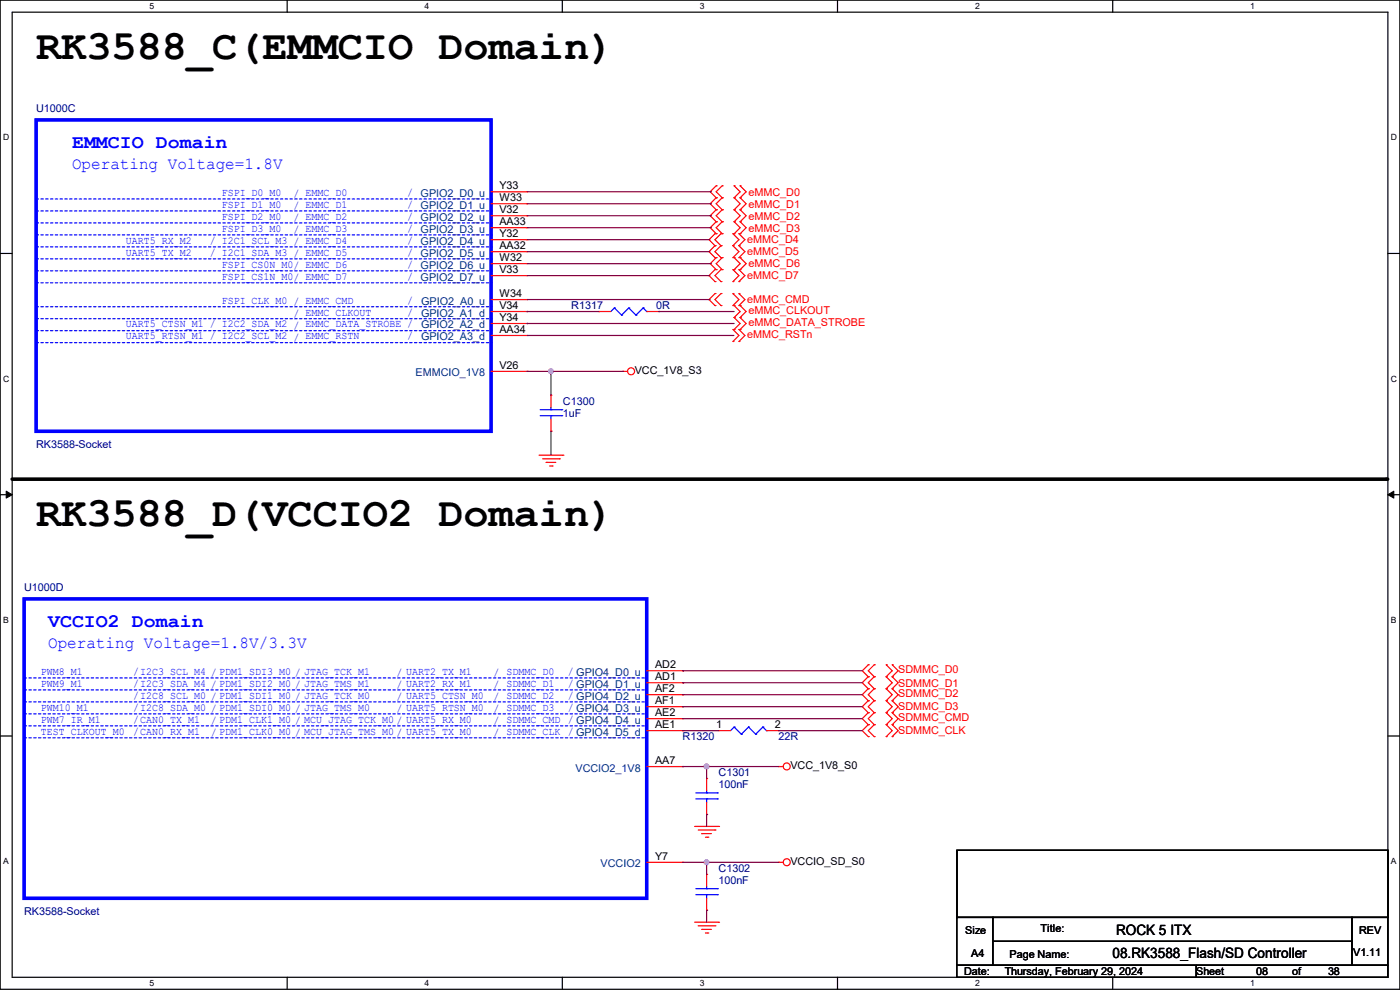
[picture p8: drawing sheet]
<svg xmlns="http://www.w3.org/2000/svg" width="297mm" height="210mm" viewBox="0 0 297 210" stroke-linecap="round" stroke-linejoin="round" font-family="sans-serif">
<g fill="none" stroke="#000" stroke-width=".25">
<path d="M0 0h297v209.8h-297zM2.6 2.6h291.8v204.7h-291.8zM60.9 0v2.6M119.3 0v2.6M177.7 0v2.6M236.1 0v2.6M0 53.8h2.6M294.4 53.8h2.6M0 104.9h2.6M294.4 104.9h2.6M0 156.1h2.6M294.4 156.1h2.6"/>
<path d="M203 180.4h91.4v14.2h-91.4zM203 194.6h7.6v10.2h-7.6zM210.6 194.6h76.2v5.1h-76.2zM210.6 199.7h76.2v5.1h-76.2zM286.8 194.6h7.6v10.2h-7.6zM60.9 207.3v2.5M119.3 207.3v2.5M177.7 207.3v2.5M203 204.8h50.8v2.5h-50.8zM236.1 207.3v2.5M253.8 204.8h40.6v2.5h-40.6z"/>
</g>
<path d="M1.3 104.2l1.3 .7-1.3 .8zM294.4 104.9l1.3-.7v1.5z" fill="#000"/>
<path d="M1.3 104.2l1.3 .7-1.3 .8zM294.4 104.9l1.3-.7v1.5z" fill="none" stroke="#000" stroke-width=".21"/>
<path d="M2.6 101.6h291.6" fill="none" stroke="#000" stroke-width=".76"/>
<circle cx="294.2" cy="101.6" r=".38" fill="#000"/>
<g fill="none" stroke="#f00" stroke-width=".25">
<path d="M151.9 39.4h.1M151.9 39.4l-1.2 1.3 1.2 1.3M153.2 39.4h.1M153.2 39.4l-1.3 1.3 1.3 1.3M155.7 39.4h.1M155.7 39.4l1.3 1.3-1.3 1.3M157 39.4h.1M157 39.4l1.3 1.3-1.3 1.3M104.2 45.8h7.6M104.2 58.5h7.6M104.2 55.9h7.6M104.2 43.2h7.6"/>
<path d="M104.2 50.8h7.6M104.2 40.7h7.6M104.2 53.4h7.6M104.2 48.3h7.6M111.8 45.8h.1M111.8 58.5h.1M111.8 55.9h.1M111.8 43.2h.1M111.8 50.8h.1M111.8 40.7h.1M111.8 53.4h.1M111.8 48.3h.1"/>
<path d="M151.7 57.2h.1M151.7 59.7h.1M151.7 52.1h.1M151.7 54.7h.1M151.7 49.6h.1M151.7 57.2l-1.3 1.3 1.3 1.2M151.7 52.1l-1.3 1.3 1.3 1.3M151.7 49.6l-1.3 1.2 1.3 1.3M151.9 42h.1M151.9 44.5h.1M151.9 47h.1M151.9 49.6h.1"/>
<path d="M151.9 54.7h.1M151.9 57.2h.1M151.9 42l-1.2 1.2 1.2 1.3M151.9 47l-1.2 1.3 1.2 1.3M151.9 54.7l-1.2 1.2 1.2 1.3M151.9 44.5l-1.2 1.3 1.2 1.2M153 59.7h.1M153 57.2h.1M153 54.7h.1M153 52.1h.1M153 49.6h.1M153 57.2l-1.3 1.3 1.3 1.2"/>
<path d="M153 52.1l-1.3 1.3 1.3 1.3M153 49.6l-1.3 1.2 1.3 1.3M153.2 44.5h.1M153.2 42h.1M153.2 49.6h.1M153.2 47h.1M153.2 57.2h.1M153.2 54.7h.1M153.2 42l-1.3 1.2 1.3 1.3M153.2 47l-1.3 1.3 1.3 1.3M153.2 44.5l-1.3 1.3 1.3 1.2M153.2 54.7l-1.3 1.2 1.3 1.3"/>
<path d="M155.5 59.7h.1M155.5 57.2h.1M155.5 54.7h.1M155.5 52.1h.1M155.5 49.6h.1M155.5 52.1l1.3 1.3-1.3 1.3M155.5 57.2l1.3 1.3-1.3 1.2M155.5 49.6l1.3 1.2-1.3 1.3M155.7 44.5h.1M155.7 42h.1M155.7 49.6h.1M155.7 47h.1"/>
<path d="M155.7 57.2h.1M155.7 54.7h.1M155.7 47l1.3 1.3-1.3 1.3M155.7 42l1.3 1.2-1.3 1.3M155.7 44.5l1.3 1.3-1.3 1.2M155.7 54.7l1.3 1.2-1.3 1.3M156.8 59.7h.1M156.8 57.2h.1M156.8 54.7h.1M156.8 52.1h.1M156.8 49.6h.1M156.8 49.6l1.2 1.2-1.2 1.3"/>
<path d="M156.8 57.2l1.2 1.3-1.2 1.2M156.8 52.1l1.2 1.3-1.2 1.3M157 44.5h.1M157 42h.1M157 49.6h.1M157 47h.1M157 57.2h.1M157 54.7h.1M157 42l1.3 1.2-1.3 1.3M157 47l1.3 1.3-1.3 1.3M157 54.7l1.3 1.2-1.3 1.3M157 44.5l1.3 1.3-1.3 1.2"/>
<path d="M104.2 78.8h7.6M104.2 66.1h7.6M104.2 63.5h7.6M104.2 68.6h7.6M104.2 71.2h7.6M111.8 78.8h.1M111.8 66.1h.1M111.8 63.5h.1M111.8 68.6h.1M111.8 71.2h.1M127 66.1h.1M127 66.1h2.6"/>
<path d="M132.1 78.8h.1M132.1 78.8h1M137.2 66.1h2.5M139.7 66.1h.1M151.7 62.3h.1M151.7 64.8h.1M151.7 62.3l-1.3 1.2 1.3 1.3M153 64.8h.1M153 62.3h.1M153 62.3l-1.3 1.2 1.3 1.3M155.5 72.4h.1M155.5 69.9h.1"/>
<path d="M155.5 64.8h.1M155.5 62.3h.1M155.5 69.9l1.3 1.3-1.3 1.2M155.5 62.3l1.3 1.2-1.3 1.3M155.7 69.9h.1M155.7 67.4h.1M155.7 64.8h.1M155.7 67.4l1.3 1.2-1.3 1.3M155.7 64.8l1.3 1.3-1.3 1.3M156.8 72.4h.1M156.8 69.9h.1M156.8 64.8h.1"/>
<path d="M156.8 62.3h.1M156.8 69.9l1.2 1.3-1.2 1.2M156.8 62.3l1.2 1.2-1.2 1.3M157 69.9h.1M157 67.4h.1M157 64.8h.1M157 67.4l1.3 1.2-1.3 1.3M157 64.8l1.3 1.3-1.3 1.3M114.3 96.6h5.1M115.1 97.3h3.6M115.9 98.1h.1M115.9 98.1h2"/>
<path d="M116.6 98.8h.5M116.9 83.9h.1M116.9 91.5h.1M116.9 83.9v2.5M116.9 88.9v2.6M117.1 98.8h.1M118.7 97.3h.1M119.4 96.6h.1M137.2 147.4h7.6M137.2 149.9h7.6M137.2 152.4h7.6M137.2 155h7.6"/>
<path d="M137.2 142.3h7.6M137.2 144.8h7.6M144.8 147.4h.1M144.8 149.9h.1M144.8 152.4h.1M144.8 155h.1M144.8 142.3h.1M144.8 144.8h.1M152.4 155h.1M152.4 155h2.6M162.6 155h2.5M165.1 155h.1"/>
<path d="M184.2 141h.1M184.2 143.6h.1M184.2 146.1h.1M184.2 148.6h.1M184.2 151.2h.1M184.2 153.7h.1M184.2 156.3h.1M184.2 141l-1.3 1.3 1.3 1.3M184.2 148.6l-1.3 1.3 1.3 1.3M184.2 143.6l-1.3 1.2 1.3 1.3M184.2 151.2l-1.3 1.2 1.3 1.3M184.2 146.1l-1.3 1.3 1.3 1.2"/>
<path d="M184.2 153.7l-1.3 1.3 1.3 1.3M185.5 143.6h.1M185.5 141h.1M185.5 146.1h.1M185.5 148.6h.1M185.5 151.2h.1M185.5 153.7h.1M185.5 156.3h.1M185.5 141l-1.3 1.3 1.3 1.3M185.5 146.1l-1.3 1.3 1.3 1.2M185.5 143.6l-1.3 1.2 1.3 1.3M185.5 148.6l-1.3 1.3 1.3 1.3"/>
<path d="M185.5 151.2l-1.3 1.2 1.3 1.3M185.5 153.7l-1.3 1.3 1.3 1.3M188 143.6h.1M188 141h.1M188 146.1h.1M188 148.6h.1M188 151.2h.1M188 153.7h.1M188 156.3h.1M188 146.1l1.3 1.3-1.3 1.2M188 141l1.3 1.3-1.3 1.3M188 148.6l1.3 1.3-1.3 1.3"/>
<path d="M188 143.6l1.3 1.2-1.3 1.3M188 151.2l1.3 1.2-1.3 1.3M188 153.7l1.3 1.3-1.3 1.3M189.3 143.6h.1M189.3 141h.1M189.3 146.1h.1M189.3 148.6h.1M189.3 151.2h.1M189.3 153.7h.1M189.3 156.3h.1M189.3 148.6l1.2 1.3-1.2 1.3M189.3 141l1.2 1.3-1.2 1.3"/>
<path d="M189.3 151.2l1.2 1.2-1.2 1.3M189.3 143.6l1.2 1.2-1.2 1.3M189.3 153.7l1.2 1.3-1.2 1.3M189.3 146.1l1.2 1.3-1.2 1.2M137.2 162.6h7.6M144.8 162.6h.1M147.4 175.3h5M148.1 176.1h3.6M148.9 176.8h.1M148.9 176.8h2M149.6 177.6h.6M149.9 165.1h.1"/>
<path d="M149.9 172.8h.1M149.9 165.1v2.6M149.9 170.2v2.6M150.2 177.6h.1M151.7 176.1h.1M152.4 175.3h.1M165.1 162.6h.1M165.1 162.6h1.1M137.2 182.9h7.6M144.8 182.9h.1M147.4 195.6h5M148.1 196.4h3.6"/>
<path d="M148.9 197.1h.1M148.9 197.1h2M149.6 197.9h.6M149.9 185.5h.1M149.9 193.1h.1M149.9 185.5v2.5M149.9 190.5v2.6M150.2 197.9h.1M151.7 196.4h.1M152.4 195.6h.1M165.1 182.9h.1M165.1 182.9h1.1"/>
<circle cx="133.9" cy="78.8" r=".74"/>
<circle cx="166.9" cy="162.6" r=".74"/>
<circle cx="166.9" cy="182.9" r=".74"/>
</g>
<path d="M7.7 25.4h96.5v66.1h-96.5zM5.1 127h132.1v63.5h-132.1z" fill="none" stroke="#00f" stroke-width=".76"/>
<g fill="none" stroke="#00f" stroke-width=".25" stroke-dasharray=".5 .5">
<path d="M7.7 60h96.5M7.7 47.3h96.5M7.7 44.7h96.5M7.7 57.4h96.5M7.7 54.9h96.5M7.7 52.4h96.5M7.7 42.2h96.5M7.7 49.8h96.5M104.2 60h.1M104.2 47.3h.1M104.2 44.7h.1M104.2 57.4h.1"/>
<path d="M104.2 54.9h.1M104.2 52.4h.1M104.2 42.2h.1M104.2 49.8h.1M7.7 65.1h96.5M7.7 72.7h96.5M7.7 67.6h96.5M7.7 70.1h96.5M104.2 65.1h.1M104.2 72.7h.1M104.2 67.6h.1M104.2 70.1h.1"/>
<path d="M5.1 151.4h131.8M5.1 154h131.8M5.1 148.9h131.8M5.1 146.3h131.8M5.1 156.5h131.8M5.1 143.8h131.8M136.9 151.4h.1M136.9 154h.1M136.9 148.9h.1M136.9 146.3h.1M136.9 156.5h.1M136.9 143.8h.1"/>
</g>
<g fill="none" stroke="#00f" stroke-width=".25">
<path d="M130.3 65.3h.1M130.3 65.3l-.7 .8M130.3 65.3l1.6 1.5M131.9 66.8h.1M133.4 65.3h.1M133.4 65.3l-1.5 1.5M133.4 65.3l1.5 1.5M134.9 66.8h.1M136.4 65.3h.1M136.4 65.3l-1.5 1.5M136.4 65.3l.8 .8M137.2 66.1h.1"/>
<path d="M114.6 88.2h4.6M114.6 86.9h4.6M116.9 86.9h.1M116.9 88.2h.1M116.9 86.4v.5M116.9 88.2v.7M119.2 88.2h.1M119.2 86.9h.1M155.7 154.2h.1M155.7 154.2l-.7 .8M155.7 154.2l1.6 1.5M157.3 155.7h.1"/>
<path d="M158.8 154.2h.1M158.8 154.2l-1.5 1.5M158.8 154.2l1.5 1.5M160.3 155.7h.1M161.8 154.2h.1M161.8 154.2l-1.5 1.5M161.8 154.2l.8 .8M162.6 155h.1M147.6 169.5h4.6M147.6 168.2h4.6M149.9 168.2h.1M149.9 169.5h.1"/>
<path d="M149.9 167.7v.5M149.9 169.5v.7M152.2 169.5h.1M152.2 168.2h.1M147.6 189.8h4.6M147.6 188.5h4.6M149.9 188.5h.1M149.9 189.8h.1M149.9 188v.5M149.9 189.8v.7M152.2 189.8h.1M152.2 188.5h.1"/>
</g>
<path d="M149.9 182.9h.1M149.9 182.9h15.2" fill="none" stroke="#800040" stroke-width=".25"/>
<circle cx="149.9" cy="182.9" r=".49" fill="#f0f"/>
<circle cx="149.9" cy="182.9" r=".49" fill="none" stroke="#f0f" stroke-width=".25"/>
<g fill="none" stroke="#800040" stroke-width=".25">
<path d="M111.8 78.8h.1M111.8 78.8h5.1M116.9 78.8h.1M116.9 78.8v5.1M144.8 162.6h.1M144.8 162.6h5.1M149.9 172.8h.1M149.9 162.6h.1M149.9 162.6v2.5M149.9 172.8v2.5M144.8 182.9h.1M144.8 182.9h5.1"/>
<path d="M149.9 193.1h.1M149.9 182.9h.1M149.9 182.9v2.6M149.9 193.1v2.5"/>
</g>
<circle cx="116.9" cy="78.8" r=".49" fill="#f0f"/>
<circle cx="116.9" cy="78.8" r=".49" fill="none" stroke="#f0f" stroke-width=".25"/>
<path d="M116.9 78.8h15.2M132.1 78.8h.1M116.9 91.5h.1M116.9 91.5v5.1M149.9 162.6h.1M149.9 162.6h15.2" fill="none" stroke="#800040" stroke-width=".25"/>
<circle cx="149.9" cy="162.6" r=".49" fill="#f0f"/>
<circle cx="149.9" cy="162.6" r=".49" fill="none" stroke="#f0f" stroke-width=".25"/>
<g fill="none" stroke="#800040" stroke-width=".25">
<path d="M111.8 43.2h38.9M111.8 45.8h38.9M111.8 40.7h38.9M111.8 55.9h38.9M111.8 48.3h38.9M111.8 50.8h38.6M111.8 53.4h38.6M111.8 58.5h38.6M150.4 50.8h.1M150.4 53.4h.1M150.4 58.5h.1M150.7 43.2h.1"/>
<path d="M150.7 45.8h.1M150.7 40.7h.1M150.7 55.9h.1M150.7 48.3h.1M111.8 66.1h.1M111.8 68.6h.1M111.8 63.5h38.6M111.8 66.1h15.2M111.8 68.6h43.9M111.8 71.2h43.7M139.7 66.1h.1M139.7 66.1h16"/>
<path d="M150.4 63.5h.1M155.5 71.2h.1M144.8 142.3h.1M144.8 144.8h.1M144.8 147.4h.1M144.8 149.9h.1M144.8 152.4h.1M144.8 155h.1M144.8 142.3h38.1M144.8 144.8h38.1M144.8 147.4h38.1M144.8 149.9h38.1"/>
<path d="M144.8 152.4h38.1M144.8 155h7.6M165.1 155h.1M165.1 155h17.8"/>
</g>
<circle cx="149.9" cy="182.9" r=".49" fill="#f0f"/>
<circle cx="149.9" cy="182.9" r=".49" fill="none" stroke="#f0f" stroke-width=".25"/>
<circle cx="116.9" cy="78.8" r=".49" fill="#f0f"/>
<circle cx="116.9" cy="78.8" r=".49" fill="none" stroke="#f0f" stroke-width=".25"/>
<circle cx="149.9" cy="162.6" r=".49" fill="#f0f"/>
<circle cx="149.9" cy="162.6" r=".49" fill="none" stroke="#f0f" stroke-width=".25"/>
<g font-size="8.9">
<text x="7.7" y="12.5">RK3588_C(EMMCIO Domain)</text>
<text x="7.7" y="111.6">RK3588_D(VCCIO2 Domain)</text>
</g>
<g font-size="4.1" fill="#00f">
<text x="15.3" y="31.4">EMMCIO Domain</text>
<text x="10.2" y="133">VCCIO2 Domain</text>
</g>
<g font-size="3.6" fill="#00f">
<text x="15.3" y="35.9">Operating Voltage=1.8V</text>
<text x="10.2" y="137.5">Operating Voltage=1.8V/3.3V</text>
</g>
<g font-size="3">
<text x="236" y="203.2">08.RK3588_Flash/SD Controller</text>
<text x="236.8" y="198.4">ROCK 5 IIITX</text>
<text x="236.8" y="198.4">ROCK 5 TX</text>
</g>
<g font-size="2.3" fill="#000080">
<text x="7.7" y="23.7">U1000C</text>
<text x="121.2" y="65.6">R1317</text>
<text x="139.2" y="65.6">0R</text>
<text x="119.4" y="85.9">C1300</text>
<text x="119.4" y="88.5">1uF</text>
<text x="7.7" y="95.1">RK3588-Socket</text>
<text x="5.1" y="125.3">U1000D</text>
<text x="144.8" y="157.1">R1320</text>
<text x="165.1" y="157.1">22R</text>
<text x="152.4" y="164.7">C1301</text>
<text x="152.4" y="167.2">100nF</text>
<text x="152.4" y="185">C1302</text>
<text x="152.4" y="187.5">100nF</text>
<text x="5.1" y="194.1">RK3588-Socket</text>
</g>
<g font-size="2.3" fill="#00f">
<text x="47" y="41.5">FSPI_D0_M0</text>
<text x="62.3" y="41.8">/ EMMC_D0</text>
<text x="86.4" y="41.5">/ GPIO2_D0_u</text>
<text x="47" y="44.1">FSPI_D1_M0</text>
<text x="47" y="46.6">FSPI_D2_M0</text>
<text x="62.3" y="44.3">/ EMMC_D1</text>
<text x="62.3" y="46.9">/ EMMC_D2</text>
<text x="86.4" y="46.6">/ GPIO2_D2_u</text>
<text x="86.4" y="44.1">/ GPIO2_D1_u</text>
<text x="26.7" y="51.7">UART5_RX_M2</text>
<text x="44.5" y="51.7">/ I2C1_SCL_M3 / EMMC_D4</text>
<text x="47" y="49.1">FSPI_D3_M0</text>
<text x="62.3" y="49.4">/ EMMC_D3</text>
<text x="86.4" y="51.7">/ GPIO2_D4_u</text>
<text x="86.4" y="49.1">/ GPIO2_D3_u</text>
<text x="26.7" y="54.2">UART5_TX_M2</text>
<text x="44.5" y="54.2">/ I2C1_SDA_M3 / EMMC_D5</text>
<text x="47" y="59.3">FSPI_CS1N_M0/ EMMC_D7</text>
<text x="47" y="56.8">FSPI_CS0N_M0/ EMMC_D6</text>
<text x="86.4" y="59.3">/ GPIO2_D7_u</text>
<text x="86.4" y="56.8">/ GPIO2_D6_u</text>
<text x="86.4" y="54.2">/ GPIO2_D5_u</text>
<text x="47" y="64.4">FSPI_CLK_M0 / EMMC_CMD</text>
<text x="86.4" y="64.4">/</text>
<text x="26.7" y="69.5">UART5_CTSN_M1 / I2C2_SDA_M2 / EMMC_DATA_STROBE /</text>
<text x="62.3" y="67.2">/ EMMC_CLKOUT</text>
<text x="86.4" y="66.9">/</text>
<text x="26.7" y="72">UART5_RTSN_M1 / I2C2_SCL_M2 / EMMC_RSTN</text>
<text x="86.4" y="72">/</text>
<text x="8.7" y="143.1">PWM8_M1</text>
<text x="28.2" y="143.1">/I2C3_SCL_M4 / PDM1_SDI3_M0 / JTAG_TCK_M1</text>
<text x="84.1" y="143.4">/ UART2_TX_M1</text>
<text x="104.7" y="143.4">/ SDMMC_D0</text>
<text x="120.4" y="143.1">/ GPIO4_D0_u</text>
<text x="8.7" y="145.7">PWM9_M1</text>
<text x="28.2" y="145.7">/I2C3_SDA_M4 / PDM1_SDI2_M0 / JTAG_TMS_M1</text>
<text x="28.2" y="148.2">/I2C8_SCL_M0 / PDM1_SDI1_M0 / JTAG_TCK_M0</text>
<text x="84.1" y="145.9">/ UART2_RX_M1</text>
<text x="84.1" y="148.5">/ UART5_CTSN_M0</text>
<text x="104.7" y="145.9">/ SDMMC_D1</text>
<text x="104.7" y="148.5">/ SDMMC_D2</text>
<text x="120.4" y="148.2">/ GPIO4_D2_u</text>
<text x="120.4" y="145.7">/ GPIO4_D1_u</text>
<text x="8.7" y="155.8">TEST_CLKOUT_M0</text>
<text x="8.7" y="153.3">PWM7_IR_M1</text>
<text x="8.7" y="150.7">PWM10_M1</text>
<text x="28.2" y="150.7">/I2C8_SDA_M0 / PDM1_SDI0_M0 / JTAG_TMS_M0</text>
<text x="28.2" y="155.8">/CAN0_RX_M1</text>
<text x="28.2" y="153.3">/CAN0_TX_M1</text>
<text x="44.7" y="153.5">/ PDM1_CLK1_M0 / MCU_JTAG_TCK_M0 / UART5_RX_M0</text>
<text x="84.1" y="151">/ UART5_RTSN_M0</text>
<text x="104.7" y="153.5">/ SDMMC_CMD / GPIO4_D4_u</text>
<text x="104.7" y="151">/ SDMMC_D3</text>
<text x="120.4" y="150.7">/ GPIO4_D3_u</text>
<text x="44.7" y="156.1">/ PDM1_CLK0_M0 / MCU_JTAG_TMS_M0 / UART5_TX_M0</text>
<text x="104.7" y="156.1">/ SDMMC_CLK / GPIO4_D5_d</text>
</g>
<g font-size="2.3">
<text x="106" y="40.1">Y33</text>
<text x="106" y="45.2">V32</text>
<text x="106" y="42.7">W33</text>
<text x="106" y="47.8">AA33</text>
<text x="106" y="50.3">Y32</text>
<text x="106" y="52.8">AA32</text>
<text x="106" y="57.9">V33</text>
<text x="106" y="55.4">W32</text>
<text x="106" y="65.5">V34</text>
<text x="106" y="63">W34</text>
<text x="106" y="68.1">Y34</text>
<text x="106" y="70.6">AA34</text>
<text x="106" y="78.2">V26</text>
<text x="134.7" y="79.3">VCC_1V8_S3</text>
<text x="139" y="141.7">AD2</text>
<text x="139" y="146.8">AF2</text>
<text x="139" y="149.4">AF1</text>
<text x="139" y="144.3">AD1</text>
<text x="139" y="151.9">AE2</text>
<text x="139" y="154.4">AE1</text>
<text x="151.9" y="154.4">1</text>
<text x="164.4" y="154.4">2</text>
<text x="139" y="162.1">AA7</text>
<text x="167.7" y="163.2">VCC_1V8_S0</text>
<text x="139" y="182.4">Y7</text>
<text x="167.7" y="183.5">VCCIO_SD_S0</text>
<text x="220.8" y="197.7">Title:</text>
<text x="204.8" y="198.2">Size</text>
<text x="206" y="203">A4</text>
<text x="214.2" y="203.3">Page Name:</text>
<text x="287.1" y="202.8">V1.11</text>
<text x="288.3" y="198.2">REV</text>
<text x="204.5" y="206.8">Date:</text>
<text x="213.1" y="206.8">Thursday, February 29, 2024</text>
<text x="253.8" y="206.8">Sheet</text>
<text x="266.5" y="206.8">08</text>
<text x="274.1" y="206.8">of</text>
<text x="281.7" y="206.8">38</text>
</g>
<g font-size="2.3" fill="#f00">
<text x="158.8" y="41.5">eMMC_D0</text>
<text x="158.8" y="44">eMMC_D1</text>
<text x="158.8" y="46.6">eMMC_D2</text>
<text x="158.5" y="51.6">eMMC_D4</text>
<text x="158.8" y="49.1">eMMC_D3</text>
<text x="158.5" y="59.3">eMMC_D7</text>
<text x="158.5" y="54.2">eMMC_D5</text>
<text x="158.8" y="56.7">eMMC_D6</text>
<text x="158.5" y="64.3">eMMC_CMD</text>
<text x="158.5" y="71.7">eMMC_RSTn</text>
<text x="158.8" y="69.2">eMMC_DATA_STROBE</text>
<text x="158.8" y="66.6">eMMC_CLKOUT</text>
<text x="190.5" y="142.8">SDMMC_D0</text>
<text x="190.5" y="145.6">SDMMC_D1</text>
<text x="190.5" y="147.9">SDMMC_D2</text>
<text x="190.5" y="150.7">SDMMC_D3</text>
<text x="190.5" y="153">SDMMC_CMD</text>
<text x="190.5" y="155.8">SDMMC_CLK</text>
</g>
<g font-size="2.3" fill="#004080">
<text x="89.4" y="64.6">GPIO2_A0_u</text>
<text x="89.3" y="67.1">GPIO2_A1_d</text>
<text x="89.3" y="69.7">GPIO2_A2_d</text>
<text x="89.3" y="72.2">GPIO2_A3_d</text>
<text x="88.2" y="79.8">EMMCIO_1V8</text>
<text x="122.1" y="163.7">VCCIO2_1V8</text>
<text x="127.4" y="184">VCCIO2</text>
</g>
<g font-size="1.8">
<text x="31.7" y="1.9">5</text>
<text x="90.1" y="1.9">4</text>
<text x="148.5" y="1.9">3</text>
<text x="206.8" y="1.9">2</text>
<text x="265.2" y="1.9">1</text>
<text x=".7" y="29.8">D</text>
<text x="295.1" y="29.8">D</text>
<text x=".7" y="80.9">C</text>
<text x="295.1" y="80.9">C</text>
<text x=".7" y="132.1">B</text>
<text x="295.1" y="132.1">B</text>
<text x=".7" y="183.3">A</text>
<text x="295.1" y="183.3">A</text>
<text x="31.7" y="209.2">5</text>
<text x="90.1" y="209.2">4</text>
<text x="148.5" y="209.2">3</text>
<text x="206.8" y="209.2">2</text>
<text x="265.2" y="209.2">1</text>
</g>
</svg>
